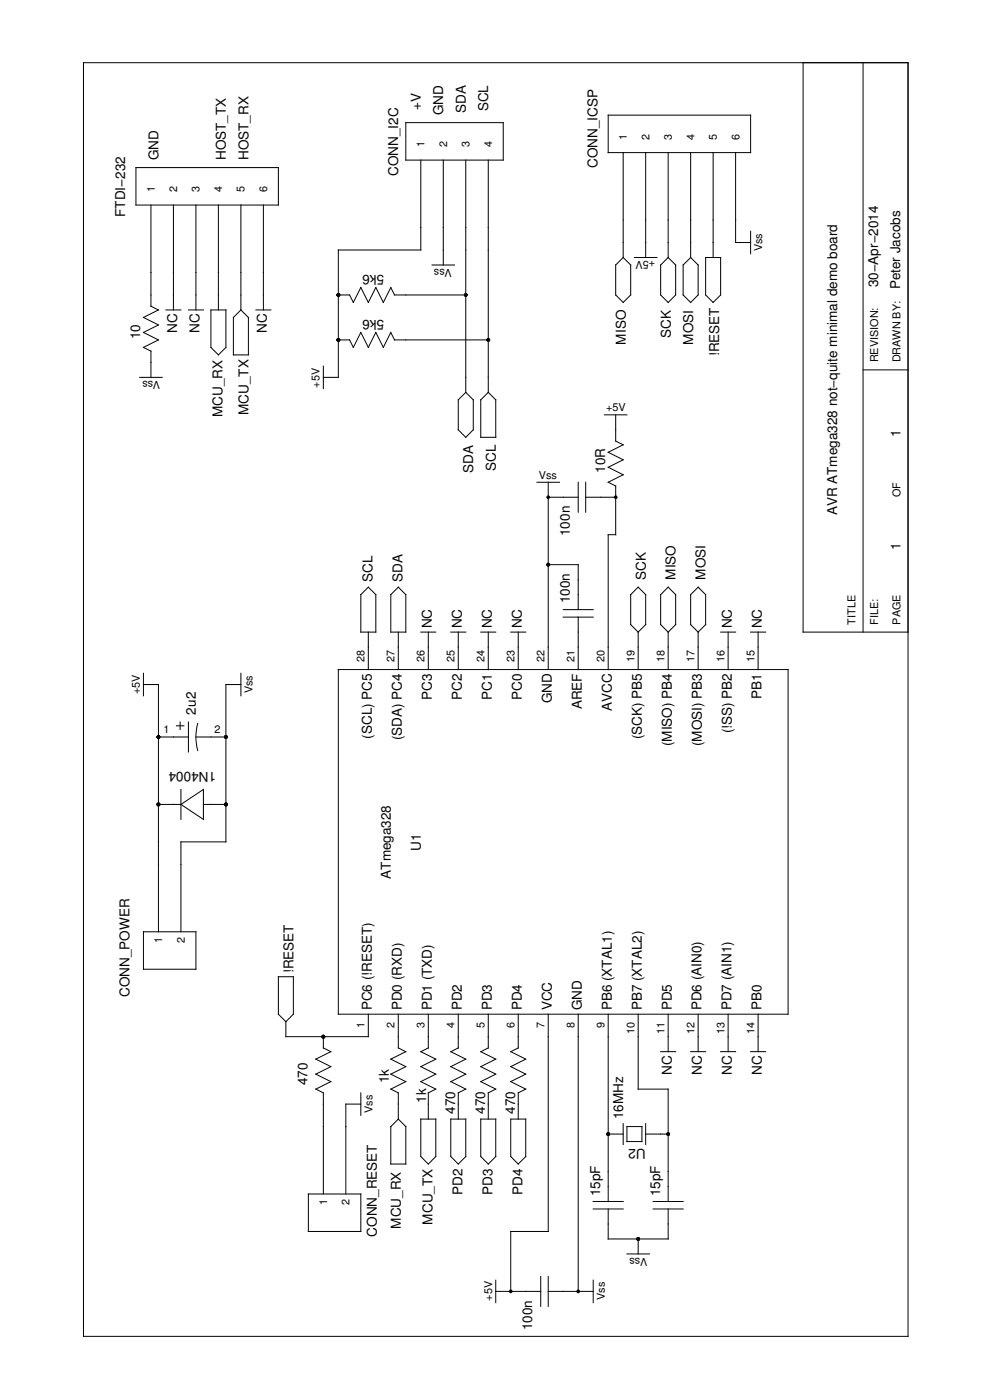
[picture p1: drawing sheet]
<svg xmlns="http://www.w3.org/2000/svg" width="210mm" height="297mm" viewBox="0 0 210 297" stroke-linecap="round" stroke-linejoin="round" font-family="sans-serif">
<g fill="none" stroke="#000" stroke-width=".21">
<path d="M17.7 13.3h174.6v269.9h-174.6zM170.1 13.3v120.7h22.2M182.8 13.3v120.7M28.8 35.5h30.2v8h-30.2zM86 26h20.6v7.9h-20.6zM89.1 33.9v19.1h-17.4v27h-3.2M93.9 33.9v22.3M98.7 33.9v49.2M103.4 33.9v49.2M128.8 24.4h30.2v7.9h-30.2zM132 32.3v22.3M136.8 32.3v22.3"/>
<path d="M141.5 32.3v22.3M146.3 32.3v22.3M151 32.3v22.3M155.8 32.3v19.1h3.2M32 43.5v21.4M36.7 43.5v22.2M41.5 43.5v22.2M46.3 43.5v22.2M51 43.5v22.2M55.8 43.5v22.2M91.5 56.2h4.8M132 54.6l1.6 1.6v6.3l-1.6 1.6-1.6-1.6v-6.3z"/>
<path d="M134.4 54.6h4.7M139.9 56.2l1.6-1.6 1.6 1.6v6.3l-1.6 1.6-1.6-1.6zM144.7 56.2l1.6-1.6 1.6 1.6v6.3l-1.6 1.6-1.6-1.6zM149.5 54.6h3.1v7.9l-1.6 1.6-1.5-1.6zM159 49v4.8M29.6 80h4.8M32 64.9l1.6 .8M33.6 65.7l-3.2 1.6 3.2 1.6-3.2 1.5 3.2 1.6-3.2 1.6 1.6 .8v5.6M35.1 65.7h3.2M39.9 65.7h3.2M44.7 65.7h3.1v7.9l-1.5 1.6-1.6-1.6zM49.4 67.3l1.6-1.6 1.6 1.6v7.9h-3.2z"/>
<path d="M54.2 65.7h3.2M68.5 77.6v4.8M71.7 62.5h2.3l.8 1.6 1.6-3.2 1.6 3.2 1.6-3.2 1.6 3.2 1.6-3.2 .8 1.6h15.1M71.7 72h2.3l.8 1.6 1.6-3.2 1.6 3.2 1.6-3.2 1.6 3.2 1.6-3.2 .8 1.6h19.8M182.8 78.4h9.5M98.7 83.1l1.5 1.6v6.4l-1.5 1.6-1.6-1.6v-6.4zM101.8 84.7l1.6-1.6 1.6 1.6v8h-3.2zM128 87.9h4.8M130.4 87.9v5.6l1.6 .8-3.2 1.5 3.2 1.6-3.2 1.6 3.2 1.6-3.2 1.6 1.6 .8M113.7 102.2h4.8M116.1 119.7h6.4v9.5M116.1 102.2v39.7"/>
<path d="M116.1 105.4h6.4M122.5 102.2v6.4M124.1 105.4h6.3M124.1 102.2v6.4M130.4 103v10.3h-1.6v28.6M76.4 126l1.6-1.6 1.6 1.6v8h-3.2zM78 134v7.9M84.4 124.4l1.6 1.6v8h-3.2v-8zM84.4 134v7.9M89.1 134h3.2M90.7 134v7.9M95.5 134h3.2"/>
<path d="M97.1 134v7.9M101.8 134h3.2M103.4 134v7.9M108.2 134h3.2M109.8 134v7.9M119.3 130.8h6.3M119.3 129.2h6.3M122.5 130.8v11.1M135.2 124.4l1.6 1.6v6.4l-1.6 1.6-1.6-1.6v-6.4zM135.2 134v7.9M139.9 126l1.6-1.6 1.6 1.6v6.4l-1.6 1.6-1.6-1.6zM141.5 134v7.9"/>
<path d="M147.9 124.4l1.6 1.6v6.4l-1.6 1.6-1.6-1.6v-6.4zM147.9 134v7.9M152.6 134h3.2M154.2 134v7.9M159 134h3.2M160.6 134v7.9M30.4 145.1h3.2v52.4M30.4 142.7v4.8M33.6 156.2h6.3M37.4 153.8h1.6M38.1 153v1.6M39.9 153v6.4"/>
<path d="M41.5 156.2h6.3M41.9 153.3a11.1 11.1 0 0 0 0 5.8M51 145.1h-3.2v33.3h-9.5v19.1M51 142.7v4.8M71.7 141.9h95.2v73h-95.2zM33.6 170.5h4.7M38.3 170.5l4.8-3.2v6.3zM38.3 167.3v6.3M43.1 170.5h4.7M30.4 197.5h11.1v7.9h-11.1zM59 207h3.1v7.9l-1.6 1.6-1.5-1.6zM68.5 219.7v2.4l1.6 .8-3.2 1.6 3.2 1.5-3.2 1.6 3.2 1.6-3.2 1.6 1.6 .8v21.4"/>
<path d="M78 214.9v4.8h-17.5v-3.2M84.4 214.9v7.2l1.6 .8-3.2 1.6 3.2 1.5-3.2 1.6 3.2 1.6-3.2 1.6 1.6 .8v5.6M90.7 214.9v7.2l-1.6 .8 3.2 1.6-3.2 1.5 3.2 1.6-3.2 1.6 3.2 1.6-1.6 .8v5.6M97.1 214.9v7.2l-1.6 .8 3.2 1.6-3.2 1.5 3.2 1.6-3.2 1.6 3.2 1.6-1.6 .8v5.6M103.4 214.9v7.2l-1.6 .8 3.2 1.6-3.2 1.5 3.2 1.6-3.2 1.6 3.2 1.6-1.6 .8v5.6M109.8 214.9v7.2l-1.6 .8 3.2 1.6-3.2 1.5 3.2 1.6-3.2 1.6 3.2 1.6-1.6 .8v5.6M116.1 214.9v46.1h-7.9v12.7M122.5 214.9v58.8M128.8 214.9v39.7M135.2 214.9v15.9h6.3v23.8M141.5 214.9v8M147.9 214.9v8"/>
<path d="M154.2 214.9v8M160.6 214.9v8M76.4 234h-3.1v19M76.4 231.6v4.8M84.4 237.2l1.6 1.5v8h-3.2v-8zM89.1 237.2h3.2v7.9l-1.6 1.6-1.6-1.6zM95.5 237.2h3.2v7.9l-1.6 1.6-1.6-1.6zM101.8 237.2h3.2v7.9l-1.6 1.6-1.6-1.6zM108.2 237.2h3.2v7.9l-1.6 1.6-1.6-1.6zM132 238.1v4.5M132.8 238.7h3.2v3.2h-3.2zM136.8 238.1v4.5"/>
<path d="M139.9 222.9h3.2M146.3 222.9h3.2M152.6 222.9h3.2M159 222.9h3.2M65.3 253h11.1v8h-11.1zM125.6 256.2h6.4M125.6 254.6h6.4M128.8 256.2v6.4h12.7v-6.4M128.8 240.3h3.2M136.8 240.3h4.7M138.3 256.2h6.4M138.3 254.6h6.4"/>
<path d="M105 271.3v4.8M105 273.7h9.5M114.5 270.5v6.3M116.1 270.5v6.3M116.1 273.7h9.5M125.6 271.3v4.8M132.8 265.7h4.8M135.2 262.6v3.1"/>
</g>
<g fill="#000">
<circle cx="71.7" cy="62.5" r=".4"/>
<circle cx="71.7" cy="72" r=".4"/>
<circle cx="98.7" cy="62.5" r=".4"/>
<circle cx="103.4" cy="72" r=".4"/>
<circle cx="116.1" cy="119.7" r=".4"/>
<circle cx="116.1" cy="105.4" r=".4"/>
<circle cx="130.4" cy="105.4" r=".4"/>
<circle cx="33.6" cy="156.2" r=".4"/>
<circle cx="47.8" cy="156.2" r=".4"/>
<circle cx="33.6" cy="170.5" r=".4"/>
<circle cx="47.8" cy="170.5" r=".4"/>
<circle cx="68.5" cy="219.7" r=".4"/>
<circle cx="128.8" cy="240.3" r=".4"/>
<circle cx="141.5" cy="240.3" r=".4"/>
<circle cx="108.2" cy="273.7" r=".4"/>
<circle cx="122.5" cy="273.7" r=".4"/>
<circle cx="135.2" cy="262.6" r=".4"/>
</g>
<g font-size="2.9">
<text x="89.1" y="23.2" transform="rotate(-90 89.1 23.2)">+V</text>
<text x="98.7" y="23.9" transform="rotate(-90 98.7 23.9)">SDA</text>
<text x="103.4" y="23.6" transform="rotate(-90 103.4 23.6)">SCL</text>
<text x="93.9" y="24.4" transform="rotate(-90 93.9 24.4)">GND</text>
<text x="33.6" y="33.9" transform="rotate(-90 33.6 33.9)">GND</text>
<text x="47.8" y="33.9" transform="rotate(-90 47.8 33.9)">HOST_TX</text>
<text x="52.6" y="33.9" transform="rotate(-90 52.6 33.9)">HOST_RX</text>
<text x="126.6" y="35.6" transform="rotate(-90 126.6 35.6)">CONN_ICSP</text>
<text x="84.4" y="37.3" transform="rotate(-90 84.4 37.3)">CONN_I2C</text>
<text x="26.5" y="46" transform="rotate(-90 26.5 46)">FTDI−232</text>
<text x="81.4" y="58.4" transform="rotate(-180 81.4 58.4)">5k6</text>
<text x="186" y="60.9" transform="rotate(-90 186 60.9)">30−Apr−2014</text>
<text x="190.6" y="61.3" transform="rotate(-90 190.6 61.3)">Peter Jacobs</text>
<text x="29.7" y="71.9" transform="rotate(-90 29.7 71.9)">10</text>
<text x="37.5" y="70.6" transform="rotate(-90 37.5 70.6)">NC</text>
<text x="42.3" y="70.6" transform="rotate(-90 42.3 70.6)">NC</text>
<text x="56.5" y="70.6" transform="rotate(-90 56.5 70.6)">NC</text>
<text x="81.4" y="67.9" transform="rotate(-180 81.4 67.9)">5k6</text>
<text x="142.1" y="71.6" transform="rotate(-90 142.1 71.6)">SCK</text>
<text x="132.5" y="73" transform="rotate(-90 132.5 73)">MISO</text>
<text x="146.8" y="73" transform="rotate(-90 146.8 73)">MOSI</text>
<text x="152.3" y="75.5" transform="rotate(-90 152.3 75.5)">!RESET</text>
<text x="47.1" y="88.3" transform="rotate(-90 47.1 88.3)">MCU_RX</text>
<text x="52.6" y="87.9" transform="rotate(-90 52.6 87.9)">MCU_TX</text>
<text x="190.7" y="92.7" transform="rotate(-90 190.7 92.7)">1</text>
<text x="100.2" y="100.2" transform="rotate(-90 100.2 100.2)">SDA</text>
<text x="105" y="99.8" transform="rotate(-90 105 99.8)">SCL</text>
<text x="128.2" y="100.2" transform="rotate(-90 128.2 100.2)">10R</text>
<text x="120.7" y="113.6" transform="rotate(-90 120.7 113.6)">100n</text>
<text x="177.3" y="109.2" transform="rotate(-90 177.3 109.2)">AVR ATmega328 not−quite minimal demo board</text>
<text x="190.7" y="116.5" transform="rotate(-90 190.7 116.5)">1</text>
<text x="78.9" y="123.4" transform="rotate(-90 78.9 123.4)">SCL</text>
<text x="85.2" y="123.4" transform="rotate(-90 85.2 123.4)">SDA</text>
<text x="136.8" y="122.8" transform="rotate(-90 136.8 122.8)">SCK</text>
<text x="143.1" y="122.8" transform="rotate(-90 143.1 122.8)">MISO</text>
<text x="149.5" y="122.8" transform="rotate(-90 149.5 122.8)">MOSI</text>
<text x="120.7" y="127.9" transform="rotate(-90 120.7 127.9)">100n</text>
<text x="91.5" y="133.2" transform="rotate(-90 91.5 133.2)">NC</text>
<text x="97.8" y="133.2" transform="rotate(-90 97.8 133.2)">NC</text>
<text x="104.2" y="133.2" transform="rotate(-90 104.2 133.2)">NC</text>
<text x="110.5" y="133.2" transform="rotate(-90 110.5 133.2)">NC</text>
<text x="155" y="133.2" transform="rotate(-90 155 133.2)">NC</text>
<text x="161.3" y="133.2" transform="rotate(-90 161.3 133.2)">NC</text>
<text x="91.5" y="148.3" transform="rotate(-90 91.5 148.3)">PC3</text>
<text x="97.8" y="148.3" transform="rotate(-90 97.8 148.3)">PC2</text>
<text x="104.2" y="148.3" transform="rotate(-90 104.2 148.3)">PC1</text>
<text x="110.5" y="148.3" transform="rotate(-90 110.5 148.3)">PC0</text>
<text x="116.9" y="149.1" transform="rotate(-90 116.9 149.1)">GND</text>
<text x="161.3" y="148.1" transform="rotate(-90 161.3 148.1)">PB1</text>
<text x="41.5" y="151.4" transform="rotate(-90 41.5 151.4)">2u2</text>
<text x="123.2" y="150.3" transform="rotate(-90 123.2 150.3)">AREF</text>
<text x="129.6" y="150.7" transform="rotate(-90 129.6 150.7)">AVCC</text>
<text x="155" y="155.4" transform="rotate(-90 155 155.4)">(!SS) PB2</text>
<text x="78.8" y="156.5" transform="rotate(-90 78.8 156.5)">(SCL) PC5</text>
<text x="85.1" y="156.9" transform="rotate(-90 85.1 156.9)">(SDA) PC4</text>
<text x="135.9" y="156.7" transform="rotate(-90 135.9 156.7)">(SCK) PB5</text>
<text x="142.3" y="158.1" transform="rotate(-90 142.3 158.1)">(MISO) PB4</text>
<text x="148.6" y="158.1" transform="rotate(-90 148.6 158.1)">(MOSI) PB3</text>
<text x="45.8" y="163.6" transform="rotate(-180 45.8 163.6)">1N4004</text>
<text x="89.1" y="180.2" transform="rotate(-90 89.1 180.2)">U1</text>
<text x="82.8" y="186.2" transform="rotate(-90 82.8 186.2)">ATmega328</text>
<text x="62.1" y="206.2" transform="rotate(-90 62.1 206.2)">!RESET</text>
<text x="27.4" y="211.3" transform="rotate(-90 27.4 211.3)">CONN_POWER</text>
<text x="78.8" y="214.1" transform="rotate(-90 78.8 214.1)">PC6 (!RESET)</text>
<text x="85.1" y="214.1" transform="rotate(-90 85.1 214.1)">PD0 (RXD)</text>
<text x="91.5" y="214.1" transform="rotate(-90 91.5 214.1)">PD1 (TXD)</text>
<text x="97.8" y="214.1" transform="rotate(-90 97.8 214.1)">PD2</text>
<text x="104.2" y="214.1" transform="rotate(-90 104.2 214.1)">PD3</text>
<text x="110.5" y="214.1" transform="rotate(-90 110.5 214.1)">PD4</text>
<text x="116.9" y="214.1" transform="rotate(-90 116.9 214.1)">VCC</text>
<text x="123.2" y="214.1" transform="rotate(-90 123.2 214.1)">GND</text>
<text x="129.6" y="214.1" transform="rotate(-90 129.6 214.1)">PB6 (XTAL1)</text>
<text x="135.9" y="214.1" transform="rotate(-90 135.9 214.1)">PB7 (XTAL2)</text>
<text x="142.3" y="214.1" transform="rotate(-90 142.3 214.1)">PD5</text>
<text x="148.6" y="214.1" transform="rotate(-90 148.6 214.1)">PD6 (AIN0)</text>
<text x="155" y="214.1" transform="rotate(-90 155 214.1)">PD7 (AIN1)</text>
<text x="161.3" y="214.1" transform="rotate(-90 161.3 214.1)">PB0</text>
<text x="142.3" y="227.8" transform="rotate(-90 142.3 227.8)">NC</text>
<text x="148.6" y="227.8" transform="rotate(-90 148.6 227.8)">NC</text>
<text x="155" y="227.8" transform="rotate(-90 155 227.8)">NC</text>
<text x="161.3" y="227.8" transform="rotate(-90 161.3 227.8)">NC</text>
<text x="65.2" y="230" transform="rotate(-90 65.2 230)">470</text>
<text x="82.3" y="229.5" transform="rotate(-90 82.3 229.5)">1k</text>
<text x="90.3" y="233.7" transform="rotate(-90 90.3 233.7)">1k</text>
<text x="96.4" y="236" transform="rotate(-90 96.4 236)">470</text>
<text x="102.8" y="236" transform="rotate(-90 102.8 236)">470</text>
<text x="109.1" y="236" transform="rotate(-90 109.1 236)">470</text>
<text x="132" y="237.2" transform="rotate(-90 132 237.2)">16MHz</text>
<text x="136.8" y="243.5" transform="rotate(-180 136.8 243.5)">U2</text>
<text x="97.9" y="253.3" transform="rotate(-90 97.9 253.3)">PD2</text>
<text x="104.3" y="253.3" transform="rotate(-90 104.3 253.3)">PD3</text>
<text x="110.6" y="253.3" transform="rotate(-90 110.6 253.3)">PD4</text>
<text x="127.1" y="253.5" transform="rotate(-90 127.1 253.5)">15pF</text>
<text x="139.8" y="253.5" transform="rotate(-90 139.8 253.5)">15pF</text>
<text x="79.8" y="262.1" transform="rotate(-90 79.8 262.1)">CONN_RESET</text>
<text x="84.9" y="260.4" transform="rotate(-90 84.9 260.4)">MCU_RX</text>
<text x="91.6" y="259.5" transform="rotate(-90 91.6 259.5)">MCU_TX</text>
<text x="112.7" y="281.9" transform="rotate(-90 112.7 281.9)">100n</text>
</g>
<g font-size="2.3">
<text x="132.8" y="29.6" transform="rotate(-90 132.8 29.6)">1</text>
<text x="137.6" y="29.6" transform="rotate(-90 137.6 29.6)">2</text>
<text x="142.3" y="29.6" transform="rotate(-90 142.3 29.6)">3</text>
<text x="147.1" y="29.6" transform="rotate(-90 147.1 29.6)">4</text>
<text x="151.8" y="29.6" transform="rotate(-90 151.8 29.6)">5</text>
<text x="156.6" y="29.6" transform="rotate(-90 156.6 29.6)">6</text>
<text x="89.9" y="31.2" transform="rotate(-90 89.9 31.2)">1</text>
<text x="94.7" y="31.2" transform="rotate(-90 94.7 31.2)">2</text>
<text x="99.4" y="31.2" transform="rotate(-90 99.4 31.2)">3</text>
<text x="104.2" y="31.2" transform="rotate(-90 104.2 31.2)">4</text>
<text x="32.8" y="40.8" transform="rotate(-90 32.8 40.8)">1</text>
<text x="37.5" y="40.8" transform="rotate(-90 37.5 40.8)">2</text>
<text x="42.3" y="40.8" transform="rotate(-90 42.3 40.8)">3</text>
<text x="47.1" y="40.8" transform="rotate(-90 47.1 40.8)">4</text>
<text x="51.8" y="40.8" transform="rotate(-90 51.8 40.8)">5</text>
<text x="56.6" y="40.8" transform="rotate(-90 56.6 40.8)">6</text>
<text x="161.4" y="53.2" transform="rotate(-90 161.4 53.2)">Vss</text>
<text x="95.7" y="57" transform="rotate(-180 95.7 57)">Vss</text>
<text x="138.7" y="55.4" transform="rotate(-180 138.7 55.4)">+5V</text>
<text x="186" y="76.8" transform="rotate(-90 186 76.8)">REVISION:</text>
<text x="190.7" y="76.8" transform="rotate(-90 190.7 76.8)">DRAWN BY:</text>
<text x="34" y="80.8" transform="rotate(-180 34 80.8)">Vss</text>
<text x="67.7" y="82.1" transform="rotate(-90 67.7 82.1)">+5V</text>
<text x="128.4" y="87.1">+5V</text>
<text x="114.1" y="101.4">Vss</text>
<text x="190.7" y="105.4" transform="rotate(-90 190.7 105.4)">OF</text>
<text x="181.2" y="132.4" transform="rotate(-90 181.2 132.4)">TITLE</text>
<text x="186" y="132.4" transform="rotate(-90 186 132.4)">FILE:</text>
<text x="190.7" y="132.4" transform="rotate(-90 190.7 132.4)">PAGE</text>
<text x="77.2" y="140.3" transform="rotate(-90 77.2 140.3)">28</text>
<text x="83.6" y="140.3" transform="rotate(-90 83.6 140.3)">27</text>
<text x="89.9" y="140.3" transform="rotate(-90 89.9 140.3)">26</text>
<text x="96.3" y="140.3" transform="rotate(-90 96.3 140.3)">25</text>
<text x="102.6" y="140.3" transform="rotate(-90 102.6 140.3)">24</text>
<text x="109" y="140.3" transform="rotate(-90 109 140.3)">23</text>
<text x="115.3" y="140.3" transform="rotate(-90 115.3 140.3)">22</text>
<text x="121.7" y="140.3" transform="rotate(-90 121.7 140.3)">21</text>
<text x="128" y="140.3" transform="rotate(-90 128 140.3)">20</text>
<text x="134.4" y="140.3" transform="rotate(-90 134.4 140.3)">19</text>
<text x="140.7" y="140.3" transform="rotate(-90 140.7 140.3)">18</text>
<text x="147.1" y="140.3" transform="rotate(-90 147.1 140.3)">17</text>
<text x="153.4" y="140.3" transform="rotate(-90 153.4 140.3)">16</text>
<text x="159.8" y="140.3" transform="rotate(-90 159.8 140.3)">15</text>
<text x="29.6" y="147.1" transform="rotate(-90 29.6 147.1)">+5V</text>
<text x="53.5" y="146.9" transform="rotate(-90 53.5 146.9)">Vss</text>
<text x="34.7" y="155.4">1</text>
<text x="45.5" y="155.4">2</text>
<text x="34.4" y="199.8" transform="rotate(-90 34.4 199.8)">1</text>
<text x="39.1" y="199.8" transform="rotate(-90 39.1 199.8)">2</text>
<text x="77.2" y="217.8" transform="rotate(-90 77.2 217.8)">1</text>
<text x="83.6" y="217.8" transform="rotate(-90 83.6 217.8)">2</text>
<text x="89.9" y="217.8" transform="rotate(-90 89.9 217.8)">3</text>
<text x="96.3" y="217.8" transform="rotate(-90 96.3 217.8)">4</text>
<text x="102.6" y="217.8" transform="rotate(-90 102.6 217.8)">5</text>
<text x="109" y="217.8" transform="rotate(-90 109 217.8)">6</text>
<text x="115.3" y="217.8" transform="rotate(-90 115.3 217.8)">7</text>
<text x="121.7" y="217.8" transform="rotate(-90 121.7 217.8)">8</text>
<text x="128" y="217.8" transform="rotate(-90 128 217.8)">9</text>
<text x="134.4" y="219.1" transform="rotate(-90 134.4 219.1)">10</text>
<text x="140.7" y="219.1" transform="rotate(-90 140.7 219.1)">11</text>
<text x="147.1" y="219.1" transform="rotate(-90 147.1 219.1)">12</text>
<text x="153.4" y="219.1" transform="rotate(-90 153.4 219.1)">13</text>
<text x="159.8" y="219.1" transform="rotate(-90 159.8 219.1)">14</text>
<text x="78.9" y="235.8" transform="rotate(-90 78.9 235.8)">Vss</text>
<text x="69.3" y="255.4" transform="rotate(-90 69.3 255.4)">1</text>
<text x="74" y="255.4" transform="rotate(-90 74 255.4)">2</text>
<text x="137.2" y="266.5" transform="rotate(-180 137.2 266.5)">Vss</text>
<text x="104.2" y="275.7" transform="rotate(-90 104.2 275.7)">+5V</text>
<text x="128.1" y="275.5" transform="rotate(-90 128.1 275.5)">Vss</text>
</g>
</svg>
